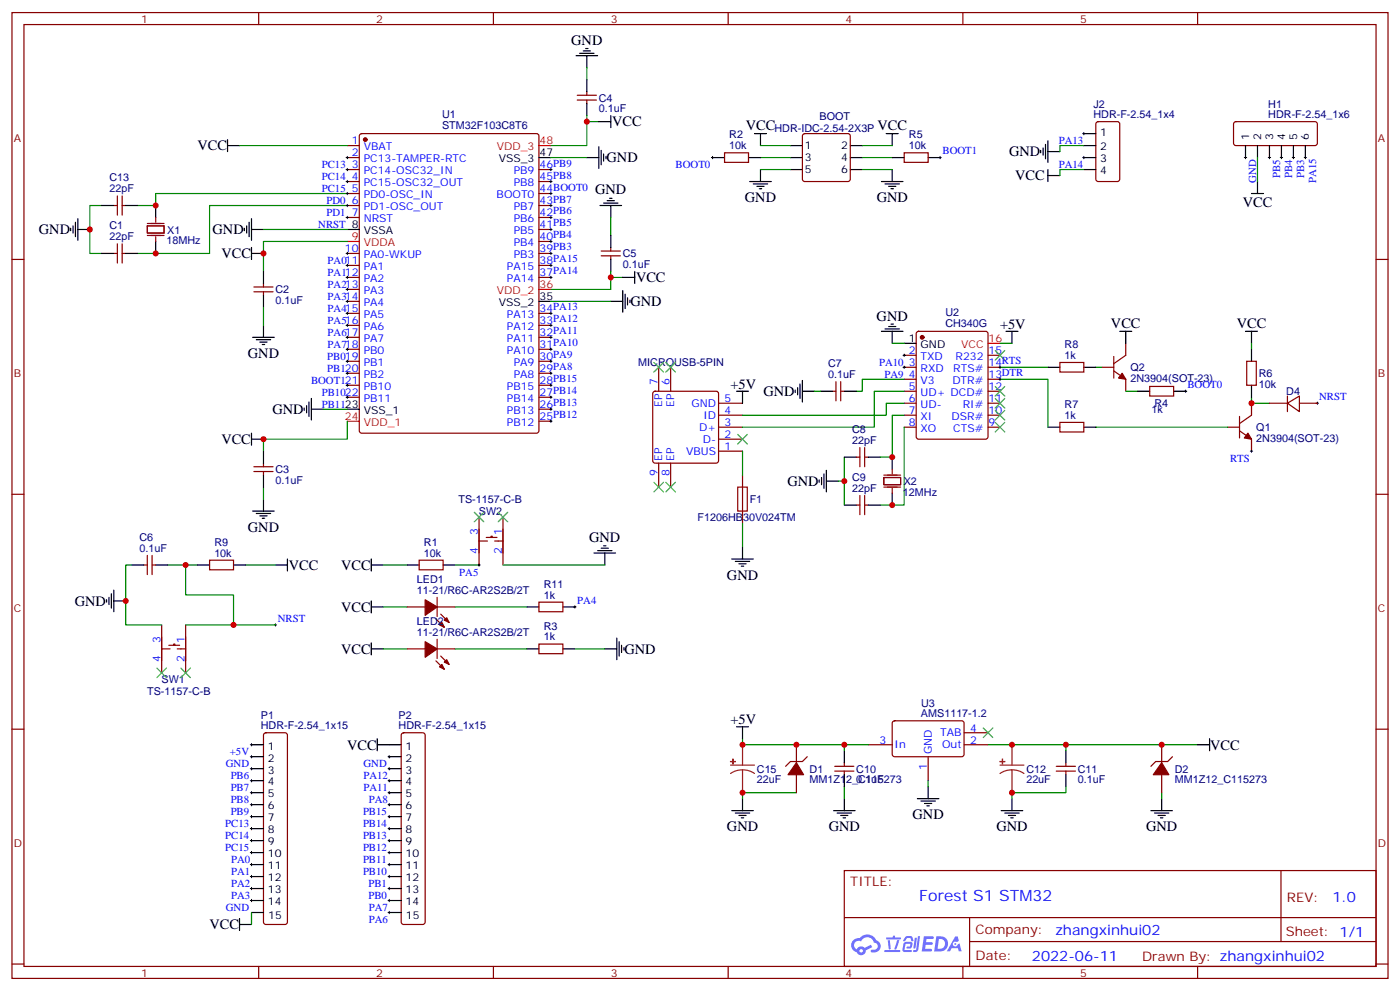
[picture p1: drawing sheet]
<svg xmlns="http://www.w3.org/2000/svg" width="412mm" height="292mm" viewBox="0 0 412 292" stroke-linecap="round" stroke-linejoin="round" font-family="sans-serif">
<g fill="none" stroke="#870000" stroke-width=".35">
<path d="M3.5 3.7h405.4v284.3h-405.4zM7.1 7.2h398.2v277.3h-398.2zM76.2 3.7v3.5M145.3 3.7v3.5M214.5 3.7v3.5M283.6 3.7v3.5M352.8 3.7v3.5M3.5 76.4h3.6M405.3 76.4h3.6M3.5 145.5h3.6M405.3 145.5h3.6M3.5 214.7h3.6"/>
<path d="M405.3 214.7h3.6M248.7 256.3h156.6v28.2h-156.6zM377.3 256.3v20.9M248.7 270.1h156.5M285.6 277.2h119.6M285.6 270.1v14.2M3.5 283.8h3.6M76.2 284.5v3.5M145.3 284.5v3.5M214.5 284.5v3.5M283.6 284.5v3.5M352.8 284.5v3.5"/>
<path d="M405.3 283.8h3.6"/>
</g>
<g fill="#5487ff">
<path d="M272.1 275.6h2.6l.3 .2-.1 .6h-2l-.1 1h1.6l.4 .4-.4 .3h-1.7l-.2 1.2 1.8 .1 .3 .3-.2 .4h-2.9z"/>
<path d="M281.4 275.7h.7l.4 1.3-.7 .3a.74 .74 0 0 0-1.1 .3 .74 .74 0 0 0 .5 1.1 .74 .74 0 0 0 .9-.7l.5-.3 .7 2.4h-.9l-.2-1h-1.9l-.5 1h-.9z"/>
<path d="M269.5 276.1h.6l-.4 2.9a.31 .31 0 0 1-.3 .3 .31 .31 0 0 1-.3-.3z"/>
<path d="M270.4 275.6h.6l-.5 4a.89 .89 0 0 1-.7 .7 .89 .89 0 0 1-.9-.3l1-.5z"/>
<path d="M266.8 275.8l.6-.2 1.2 .1 .5 1.3-.6 .1-.4-.9-1 .1a.95 .95 0 0 1-1 .8l-.1-.2z"/>
<path d="M266.4 277.5l1.8-.2a1.04 1.04 0 0 1 .6 1.1 1.04 1.04 0 0 1-.8 .9h-.7a.29 .29 0 0 1-.3-.4 .29 .29 0 0 1 .3-.2h.7l.2-.8h-1.4l-.4 1.7 1.9 .1a.29 .29 0 0 1 .3 .3 .29 .29 0 0 1-.3 .3h-2l-.4-.3 .2-2.1z"/>
<path d="M260.5 279.7h4.4a.3 .3 0 0 1 .3 .3 .3 .3 0 0 1-.3 .3h-4.3z"/>
<path d="M264.3 276.8h.6l-.5 1.6a1.02 1.02 0 0 1-.7 1.2l-.2-.3z"/>
<path d="M261.5 276.8h.6l.3 2.4-.3 .3-.3-.2z"/>
<path d="M261.1 276h1.9l.2-.5h.5l-.1 .5h1.5a.29 .29 0 0 1 .3 .3 .29 .29 0 0 1-.3 .3h-3.9z"/>
<path d="M275.8 275.6l-.6 4.5h1.4a2.27 2.27 0 0 0 2.7-2.3 2.27 2.27 0 0 0-2.7-2.2zM276.6 276.4a1.5 1.5 0 0 1 1.8 1.6 1.5 1.5 0 0 1-1.9 1.3h-.3z"/>
<path d="M251.4 276.8a2.09 2.09 0 0 0 1 3.5 1.37 1.37 0 0 0 1.5 .9 1.37 1.37 0 0 0 1.1-1.4l2-1-.5-.7-1.8 1a1.4 1.4 0 0 0-2.3 .4 1.32 1.32 0 0 1-.6-1.9 1.32 1.32 0 0 1 1.9-.4 2.02 2.02 0 0 1 2-1.3 2.02 2.02 0 0 1 1.8 1.6 1.09 1.09 0 0 1 1.1 1.4 1.09 1.09 0 0 1-1.6 .7 .41 .41 0 0 0-.5 .3 .41 .41 0 0 0 .4 .5 1.89 1.89 0 0 0 2.4-1.2 1.89 1.89 0 0 0-1.2-2.4 2.98 2.98 0 0 0-5-.6l-1 .1zM253.2 279.9a.52 .52 0 0 1 1 0 .52 .52 0 0 1-1 0z"/>
<circle cx="281.4" cy="277.9" r=".28"/>
</g>
<g fill="none" stroke="#870000" stroke-width=".35">
<path d="M106.1 39.5l.4-.2h51.5l.7 .5v87l-.4 .7h-51.8l-.6-.4-.1-87.1zM170 29.5h5.7M170 28h5.7M172.9 27v1M172.9 29.5v1M236.6 39.5l.5-.2h12.7l.5 .2 .2 .5v12.7l-.3 .5-.4 .2h-12.7l-.5-.2-.2-.5v-12.7zM323 36l.5-.2h5.6l.7 .4v16.5l-.4 .7h-5.9l-.7-.4v-16.5zM363.6 36l.5-.2 23.5 .1 .5 .6-.1 5.9-.7 .5-23.5-.1-.4-.6v-5.7zM34.6 57.7v5.6M36 57.7v5.6M102.3 42.9h3.5M102.3 46.4h3.5"/>
<path d="M102.3 49.9h3.5M102.3 53.4h3.5M102.3 57h3.5M158.7 49.9h3.6M158.7 53.4h3.6M158.7 57h3.6M213.4 45h7.1v2.8h-7.1zM266.3 45h7.1v2.8h-7.1zM33.5 60.5h1.1M33.5 74.6h1.1M34.6 71.8v5.6M36 60.5h1"/>
<path d="M36 74.6h1M36 71.8v5.6M102.3 60.5h3.5M102.3 64h3.5M102.3 74.6h3.5M102.3 78.1h3.5M158.7 60.5h3.6M158.7 64h3.6M158.7 74.6h3.6M158.7 78.1h3.6M158.7 71.1h3.6M158.7 67.6h3.6"/>
<path d="M177.1 75.3h5.6M177.1 73.9h5.6M179.9 72.8v1.1M179.9 75.3v1.1M74.8 85.9h5.6M74.8 84.5h5.6M77.6 83.4v1.1M77.6 85.9v1.1M102.3 81.7h3.5M102.3 85.2h3.5M102.3 88.7h3.5M102.3 92.3h3.5"/>
<path d="M102.3 95.8h3.5M102.3 99.3h3.5M158.7 81.7h3.6M158.7 92.3h3.6M158.7 95.8h3.6M158.7 99.3h3.6M270.1 97.7l.5-.2h19.7l.7 .5v30.6l-.4 .6-20 .1-.7-.5v-30.6zM102.3 102.8h3.5M102.3 106.4h3.5M102.3 109.9h3.5M102.3 113.4h3.5M102.3 116.9h3.5"/>
<path d="M158.7 102.8h3.6M158.7 106.4h3.6M158.7 109.9h3.6M158.7 113.4h3.6M158.7 116.9h3.6M192.5 115.4l.5-.2h18l.5 .2 .2 .5v19.7l-.3 .5-.4 .2h-18l-.5-.2-.2-.5v-19.7zM194 108.1v7.1M197.6 108.1v7.1M211.7 118.7h7M245.2 115.2h1M246.2 112.4v5.6M247.6 115.2h1.1"/>
<path d="M247.6 112.4v5.6M266.3 104.6h3.6M266.3 108.1h3.6M266.3 111.7h3.6M266.3 115.2h3.6M266.3 118.7h3.6M291 104.6h3.6M291 108.1h3.6M291 111.7h3.6M291 115.2h3.6M291 118.7h3.6M312.2 106.7h7.1v2.8h-7.1z"/>
<path d="M324.6 108.1h3.5M328.1 109.2l3.5 2.5v3.5M328.1 105v6.3M331.6 101.1v3.5l-3.5 2.5M338.7 113.8h7v2.8h-7zM367.2 106.4h2.9v7h-2.9zM368.7 118.7v3.5l-3.6 2.5M373.9 118.7h5.3M379.2 118.7l3.6-2.1v4.6zM379.2 116.6v4.6M382.8 118.7h5.3M74.8 138.8h5.6"/>
<path d="M74.8 137.4h5.6M77.6 136.3v1.1M77.6 138.8v1.1M158.7 124h3.6M158.7 120.5h3.6M194 136.3v7.1M197.6 136.3v7.1M211.7 122.2h7M211.7 125.8h7M211.7 129.3h7M211.7 132.8h7M218.7 139.9v14.1"/>
<path d="M252.2 134.6h1.1M253.3 131.8v5.6M254.7 134.6h1.1M254.7 131.8v5.6M266.3 122.2h3.6M266.3 125.8h3.6M291 122.2h3.6M291 125.8h3.6M312.2 124.4h7.1v2.8h-7.1zM361.6 125.8h3.5M365.1 126.8l3.6 2.5v3.5M365.1 122.6v6.3"/>
<path d="M141.1 152.2v14.1M141.1 159.3h2.5M143.2 158.2h3.2M144.6 158.2v-.3h.4v.3M145.7 159.3h2.5M148.2 152.2v14.1M252.2 148.7h1.1M253.3 145.9v5.6M254.7 145.9v5.6M254.7 148.7h1.1M42.3 166.3h1.1M43.4 163.5v5.7"/>
<path d="M44.8 166.3h1.1M44.8 163.5v5.7M61.7 164.9h7.1v2.8h-7.1zM119.9 178.7h5.3M123.5 164.9h7v2.8h-7zM128.8 178.7h5.3M128.8 175.9v5.6M158.7 177.3h7.1v2.8h-7.1zM47.6 184v14.1M47.6 191h2.5M49.7 190h3.2M51.2 190v-.4h.3v.4"/>
<path d="M52.2 191h2.5M54.7 184v14.1M119.9 191h5.3M128.4 182.2l2.5 2.5M128.4 194.6l2.5 2.4M128.8 191h5.3M128.8 188.2v5.7M129.8 180.8l2.5 2.5M129.8 193.1l2.5 2.5M158.7 189.6h7.1v2.8h-7.1zM77.8 215.9l.5-.2h5.7l.5 .2 .2 .5v55.1l-.3 .5-.4 .2h-5.7l-.5-.3-.2-.4v-55.1zM118.4 215.9l.5-.2h5.6l.5 .2 .2 .5v55.1l-.2 .5-.5 .2h-5.6l-.5-.3-.2-.4v-55.1z"/>
<path d="M234.6 219.3v5.2M255.8 219.3h7M263.1 212.4l.4-.2 20.1 .1 .4 .6-.1 9.4-.6 .5-20-.1-.5-.6v-9.2zM284 219.3h7M284 215.7h7M342.2 219.3v5.2M234.6 228.1v5.3M237.8 222.8l-1.4 1.4h-3.6l-1.4 1.4M245.9 227h5.6M245.9 225.6h5.6M248.7 224.5v1.1M248.7 227v1.1"/>
<path d="M273.4 222.8v7M311.1 227h5.7M311.1 225.6h5.7M314 224.5v1.1M314 227v1.1M342.2 228.1v5.3M345.4 222.8l-1.4 1.4h-3.6l-1.4 1.4"/>
</g>
<g fill="#870000" stroke="#870000" stroke-width=".35">
<path d="M367.6 127.5l1.1 1.8-2.2-.4z"/>
<path d="M330.6 109.9l1 1.8-2.1-.4z"/>
<path d="M130.9 182.6l.7-.7 .7 1.4z"/>
<path d="M129.5 184l.7-.7 .7 1.4z"/>
<path d="M125.2 176.6l3.6 2.1-3.6 2.5z"/>
<path d="M130.9 194.9l.7-.7 .7 1.4z"/>
<path d="M129.5 196.3l.7-.7 .7 1.4z"/>
<path d="M125.2 188.9l3.6 2.1-3.6 2.5z"/>
<path d="M234.6 224.5l2.1 3.6h-4.6z"/>
<path d="M342.2 224.5l2.1 3.6h-4.6z"/>
<circle cx="107.6" cy="41.1" r=".53"/>
<circle cx="271.6" cy="99.3" r=".53"/>
</g>
<g fill="none" stroke="#000" stroke-width=".35">
<path d="M169.7 16.4h6.3M170.7 15.7h4.3M171.8 15h2.1M172.5 14.3h.7M172.9 16.4v3.5M172.9 23.5v3.5M172.9 30.5v3.5M176.4 35.8h3.5M179.9 34v3.6M222.2 39.3h3.6M224 39.3v3.6M261.1 39.3h3.5"/>
<path d="M262.8 39.3v3.6M319.3 39.3h3.5M67 42.9h3.6M67 41.1v3.5M158.7 46.4h3.6M172.9 46.4h3.5M176.4 43.2v6.4M177.1 44.3v4.2M177.8 59.8h4.2M177.8 45.3v2.1M178.5 46v.7M178.9 59.1h2.1"/>
<path d="M179.6 58.4h.7M209.9 46.4h3.5M220.5 46.4h3.5M220.8 53.4h6.4M221.9 54.2h4.2M223 54.9h2.1M223.7 55.6h.7M224 49.9v3.5M232.8 46.4h3.6M232.8 42.9h3.6M232.8 49.9h3.6M250.5 46.4h3.5"/>
<path d="M250.5 42.9h3.5M250.5 49.9h3.5M259.6 53.4h6.4M260.7 54.2h4.2M261.8 54.9h2.1M262.5 55.6h.7M262.8 46.4h3.5M262.8 49.9v3.5M273.4 46.4h3.5M306.6 44.3v.7M307.3 43.6v2.1M308 42.5v4.2"/>
<path d="M308.7 44.6h3.5M308.7 41.5v6.3M308.7 49.9v3.5M308.7 51.7h3.5M319.3 46.4h3.5M319.3 42.9h3.5M319.3 49.9h3.5M366.9 42.9v3.5M368.7 57h3.5M370.4 42.9v3.5M370.4 53.4v3.6M373.9 42.9v3.5"/>
<path d="M377.5 42.9v3.5M381 42.9v3.5M384.5 42.9v3.5M20.8 67.2v.7M21.5 66.5v2.1M22.2 65.4v4.3M22.9 67.6h3.6M22.9 64.4v6.3M30 74.6h3.5M30 60.5h3.5M37 74.6h3.6M37 60.5h3.6"/>
<path d="M45.9 60.5v3.5M45.9 71.1v3.5M72 67.2v.7M72.7 66.5v2.1M73.4 65.4v4.3M74.1 67.6h3.5M74.1 64.4v6.3M74.1 72.8v3.6M74.1 74.6h3.5M77.6 79.9v3.5M102.3 67.6h3.5M176.7 60.5h6.4"/>
<path d="M179.9 60.5v3.5M179.9 69.3v3.5M179.9 76.4v3.5M187 79.9v3.5M74.4 99.3h6.4M77.6 87v3.5M77.6 95.8v3.5M158.7 88.7h3.6M179.9 88.7h3.5M183.4 85.5v6.4M183.4 81.7h3.6M184.1 86.6v4.2"/>
<path d="M184.9 87.7v2.1M185.6 88.4v.7M259.6 97.5h6.4M260.7 96.8h4.2M261.8 96.1h2.1M262.5 95.4h.7M262.8 97.5v3.6M296.3 97.5h3.6M298.1 97.5v3.6M329.8 97.5h3.6M331.6 97.5v3.6M366.9 97.5h3.5"/>
<path d="M368.7 97.5v3.6M75.5 100h4.2M76.6 100.7h2.1M77.3 101.4h.7M90.3 119.4v2.1M91 118.4v4.2M91.7 117.3v6.3M217 115.2h3.5M218.7 115.2v3.5M234.2 114.8v.7M234.9 114.1v2.1M235.7 113.1v4.2"/>
<path d="M236.4 115.2h3.5M236.4 112v6.4M241.7 115.2h3.5M248.7 115.2h3.5M266.3 101.1h3.6M308.7 108.1h3.5M319.3 108.1h3.5M335.1 115.2h3.6M345.7 115.2h3.5M368.7 102.8v3.6M368.7 113.4v3.5M74.1 127.5v3.6"/>
<path d="M74.1 129.3h3.5M77.6 132.8v3.5M77.6 139.9v3.5M89.6 120.1v.7M91.7 120.5h3.5M102.3 120.5h3.5M242.7 139.5v4.3M243.4 138.5v6.3M248.7 134.6h3.5M255.8 134.6h3.5M262.8 134.6v3.5M308.7 125.8h3.5"/>
<path d="M319.3 125.8h3.5M74.4 150.5h6.4M75.5 151.2h4.2M76.6 151.9h2.1M77.3 152.6h.7M77.6 146.9v3.6M241.3 141.3v.7M242 140.6v2.1M243.4 141.6h3.5M248.7 148.7h3.5M255.8 148.7h3.5M262.8 145.2v3.5"/>
<path d="M31.4 176.6v.7M32.1 175.9v2.1M32.8 174.8v4.2M33.5 176.9h3.5M33.5 173.7v6.4M38.8 166.3h3.5M45.9 166.3h3.5M58.2 166.3h3.5M68.8 166.3h3.5M81.1 166.3h3.6M84.7 164.6v3.5M109.4 166.3h3.5"/>
<path d="M109.4 164.6v3.5M109.4 176.9v3.5M109.4 178.7h3.5M119.9 166.3h3.6M130.5 166.3h3.6M155.2 178.7h3.5M165.8 178.7h3.5M175 162.8h6.3M176 162.1h4.3M177.1 161.4h2.1M177.8 160.7h.7M178.2 162.8v3.5"/>
<path d="M215.5 164.6h6.4M216.6 165.3h4.2M217.7 166h2.1M218.4 166.7h.7M218.7 161v3.6M109.4 189.3v3.5M109.4 191h3.5M155.2 191h3.5M165.8 191h3.5M178.2 191h3.5M181.7 187.9v6.3M182.4 188.9v4.2"/>
<path d="M183.1 190v2.1M183.8 190.7v.7M74.1 219.3h3.5M111.1 219.3h7.1M111.1 217.5v3.5M217 214h3.5M218.7 214v3.5M352.8 219.3h3.5M356.3 217.5v3.5M74.1 222.8h3.5M74.1 226.3h3.5M74.1 229.8h3.5"/>
<path d="M74.1 233.4h3.5M74.1 236.9h3.5M114.7 222.8h3.5M114.7 226.3h3.5M114.7 229.8h3.5M114.7 233.4h3.5M114.7 236.9h3.5M215.5 238.7h6.4M216.6 239.4h4.2M218.7 235.1v3.6M245.5 238.7h6.4M246.6 239.4h4.2"/>
<path d="M248.7 221v3.5M248.7 228.1v3.5M248.7 235.1v3.6M270.2 235.1h6.4M271.3 235.8h4.2M272.3 236.5h2.2M273 237.2h.8M273.4 231.6v3.5M294.9 238.7h6.4M296 239.4h4.2M298.1 235.1v3.6M314 221v3.5"/>
<path d="M314 228.1v3.5M339 238.7h6.4M340.1 239.4h4.2M342.2 235.1v3.6M74.1 240.4h3.5M74.1 243.9h3.5M74.1 247.5h3.5M74.1 251h3.5M74.1 254.5h3.5M74.1 258.1h3.5M114.7 240.4h3.5M114.7 243.9h3.5"/>
<path d="M114.7 247.5h3.5M114.7 251h3.5M114.7 254.5h3.5M114.7 258.1h3.5M217.7 240.1h2.1M218.4 240.8h.7M247.6 240.1h2.2M248.4 240.8h.7M297 240.1h2.2M297.7 240.8h.7M341.1 240.1h2.2M341.8 240.8h.7"/>
<path d="M70.6 272.2h3.5M70.6 270.4v3.5M74.1 261.6h3.5M74.1 265.1h3.5M74.1 268.6h3.5M114.7 261.6h3.5M114.7 265.1h3.5M114.7 268.6h3.5"/>
</g>
<path d="M158.7 42.9h3.6M102.3 71.1h3.5M158.7 85.2h3.6M291 101.1h3.6M102.3 124h3.5" fill="none" stroke="#f00" stroke-width=".35"/>
<g fill="none" stroke="#008700" stroke-width=".35">
<path d="M172.9 19.9v3.6M172.9 34v1.8M176.4 35.8h-3.5v7.1h-10.6M70.6 42.9h31.7M102.3 57h-56.4v3.5h-5.3M162.3 46.4h10.6M224 42.9h8.8M224 46.4h8.8M224 49.9h8.8M254 42.9h8.8M254 46.4h8.8M254 49.9h8.8"/>
<path d="M319.3 42.9h-7.1v1.7M319.3 49.9h-7.1v1.8M370.4 46.4v7M30 60.5h-3.5v14.1h3.5M77.6 67.6h24.7M102.3 60.5h-40.6v14.1h-21.1M102.3 71.1h-24.7v8.8M179.9 64v5.3M179.9 79.9v1.8M77.6 90.5v5.3M162.3 88.7h17.6M183.4 81.7h-3.5v3.5h-17.6"/>
<path d="M239.9 115.2h1.8M262.8 101.1h3.5M266.3 111.7h-12.3v3.5h-1.8M266.3 115.2h-8.8v10.6h-38.8M266.3 118.7h-5.2v3.5h-42.4M294.6 111.7h14.1v14.1M294.6 101.1h3.5M294.6 108.1h14.1M322.8 108.1h1.8M331.6 115.2h3.5M368.7 116.9v1.8h5.2M368.7 101.1v1.7"/>
<path d="M95.2 120.5h7.1M102.3 124v5.3h-24.7v3.5M218.7 132.8v7.1M248.7 134.6v14.1M266.3 125.8v22.9h-7M266.3 122.2h-3.5v12.4h-3.5M322.8 125.8h38.8M77.6 143.4v3.5M218.7 154v7M246.9 141.6h1.8M38.8 166.3h-1.8v17.7h10.6M49.4 166.3h8.8"/>
<path d="M54.7 166.3v8.9h14.1v8.8h-14.1M72.3 166.3h8.8M112.9 166.3h7M112.9 178.7h7M134.1 166.3h7M134.1 178.7h21.1M148.2 166.3h30M68.8 184h12.3M112.9 191h7M134.1 191h21.1M169.3 191h8.9M218.7 217.5v1.8h37.1"/>
<path d="M248.7 219.3v1.7M291 219.3h61.8M314 219.3v1.7M234.6 233.4h-15.9v1.7M248.7 231.6v3.5M273.4 229.8v1.8M314 231.6v1.8h-15.9v1.7M342.2 233.4v1.7M74.1 268.6v3.6"/>
</g>
<g fill="none" stroke="#000" stroke-width=".29">
<path d="M318.9 39.3h.7M319.3 39v.7M102 46.4h.7M102 49.9h.7M102 53.4h.7M102 57h.7M102.3 46v.7M102.3 49.6v.7M102.3 53.1v.7M102.3 56.6v.7M161.9 49.9h.7M161.9 53.4h.7"/>
<path d="M161.9 57h.7M162.3 49.6v.7M162.3 53.1v.7M162.3 56.6v.7M209.5 46.4h.8M209.9 46v.7M276.6 46.4h.7M276.9 46v.7M318.9 46.4h.7M319.3 46v.7M366.5 46.4h.7M366.9 46v.7"/>
<path d="M373.6 46.4h.7M373.9 46v.7M377.1 46.4h.7M377.5 46v.7M380.6 46.4h.8M381 46v.7M384.2 46.4h.7M384.5 46v.7M102 60.5h.7M102 64h.7M102 74.6h.7M102 78.1h.7"/>
<path d="M102.3 60.1v.8M102.3 63.7v.7M102.3 74.3v.7M102.3 77.8v.7M161.9 60.5h.7M161.9 64h.7M161.9 74.6h.7M161.9 78.1h.7M161.9 71.1h.7M161.9 67.6h.7M162.3 60.1v.8M162.3 63.7v.7"/>
<path d="M162.3 67.2v.7M162.3 70.7v.7M162.3 74.3v.7M162.3 77.8v.7M102 81.7h.7M102 85.2h.7M102 88.7h.7M102 92.3h.7M102 95.8h.7M102 99.3h.7M102.3 81.3v.7M102.3 84.8v.7"/>
<path d="M102.3 88.4v.7M102.3 91.9v.7M102.3 95.4v.7M102.3 99v.7M161.9 81.7h.7M161.9 92.3h.7M161.9 95.8h.7M161.9 99.3h.7M162.3 81.3v.7M162.3 91.9v.7M162.3 95.4v.7M162.3 99v.7"/>
<path d="M102 102.8h.7M102 106.4h.7M102 109.9h.7M102 113.4h.7M102 116.9h.7M102.3 102.5v.7M102.3 106v.7M102.3 109.5v.7M102.3 113.1v.7M102.3 116.6v.7M161.9 102.8h.7M161.9 106.4h.7"/>
<path d="M161.9 109.9h.7M161.9 113.4h.7M161.9 116.9h.7M162.3 102.5v.7M162.3 106v.7M162.3 109.5v.7M162.3 113.1v.7M162.3 116.6v.7M266 104.6h.7M266 108.1h.7M266.3 104.2v.8M266.3 107.8v.7"/>
<path d="M294.2 108.1h.7M294.2 111.7h.7M294.6 107.8v.7M294.6 111.3v.7M348.9 115.2h.7M349.2 114.8v.7M387.7 118.7h.7M388.1 118.4v.7M161.9 124h.7M161.9 120.5h.7M162.3 120.1v.7M162.3 123.6v.8"/>
<path d="M368.3 132.8h.7M368.7 132.5v.7M140.8 166.3h.7M141.1 166v.7M169 178.7h.7M169.3 178.3v.7M80.8 184h.7M81.1 183.6v.7M73.7 219.3h.7M74.1 218.9v.7M73.7 222.8h.7M73.7 226.3h.7"/>
<path d="M73.7 229.8h.7M73.7 233.4h.7M73.7 236.9h.7M74.1 222.4v.7M74.1 226v.7M74.1 229.5v.7M74.1 233v.7M74.1 236.5v.7M114.3 222.8h.7M114.3 226.3h.7M114.3 229.8h.7M114.3 233.4h.7"/>
<path d="M114.3 236.9h.7M114.7 222.4v.7M114.7 226v.7M114.7 229.5v.7M114.7 233v.7M114.7 236.5v.7M73.7 240.4h.7M73.7 243.9h.7M73.7 247.5h.7M73.7 251h.7M73.7 254.5h.7M73.7 258.1h.7"/>
<path d="M74.1 240.1v.7M74.1 243.6v.7M74.1 247.1v.7M74.1 250.6v.8M74.1 254.2v.7M74.1 257.7v.7M114.3 240.4h.7M114.3 243.9h.7M114.3 247.5h.7M114.3 251h.7M114.3 254.5h.7M114.3 258.1h.7"/>
<path d="M114.7 240.1v.7M114.7 243.6v.7M114.7 247.1v.7M114.7 250.6v.8M114.7 254.2v.7M114.7 257.7v.7M73.7 261.6h.7M73.7 265.1h.7M74.1 261.2v.7M74.1 264.8v.7M114.3 261.6h.7M114.3 265.1h.7"/>
<path d="M114.3 268.6h.7M114.7 261.2v.7M114.7 264.8v.7M114.7 268.3v.7"/>
</g>
<path d="M43.4 66.5h4.9v2.1h-4.9zM43.4 69.3h4.9M43.4 65.8h4.9M45.9 64v1.4M45.9 69.7v1.4M260.3 139.9h5M262.8 138.1v1.4M260.3 140.6h5v2.1h-5zM260.3 143.4h5M262.8 143.8v1.4" fill="none" stroke="#870012" stroke-width=".35"/>
<g fill="none" stroke="#3c3" stroke-width=".35">
<path d="M192.6 106.7l2.8 2.8M195.4 106.7l-2.8 2.8M196.1 106.7l2.9 2.8M199 106.7l-2.9 2.8M293.2 103.2l2.8 2.8M293.2 113.8l2.8 2.8M293.2 117.3l2.8 2.8M296 103.2l-2.8 2.8M296 113.8l-2.8 2.8M296 117.3l-2.8 2.8M217.3 127.9l2.8 2.8M220.1 127.9l-2.8 2.8"/>
<path d="M293.2 120.8l2.8 2.8M293.2 124.4l2.8 2.8M296 120.8l-2.8 2.8M296 124.4l-2.8 2.8M139.7 150.8l2.8 2.8M142.5 150.8l-2.8 2.8M146.8 150.8l2.8 2.8M149.6 150.8l-2.8 2.8M192.6 142l2.8 2.8M195.4 142l-2.8 2.8M196.1 142l2.9 2.8M199 142l-2.9 2.8"/>
<path d="M46.2 196.7l2.8 2.8M49 196.7l-2.8 2.8M53.3 196.7l2.8 2.8M56.1 196.7l-2.8 2.8M289.6 214.3l2.9 2.8M292.5 214.3l-2.9 2.8"/>
</g>
<g fill="#8c2424" stroke="#8c2424" stroke-width=".35">
<path d="M215.9 223.5v1.4z"/>
<path d="M215.2 224.2h1.4z"/>
<path d="M295.3 223.5v1.4z"/>
<path d="M294.6 224.2h1.4z"/>
</g>
<path d="M218.7 219.3v5.9M298.1 219.3v5.9M215.2 225.2h7M218.7 226.7l-1.8 .2-1.7 .8M218.7 226.7l1.9 .2 1.6 .8M218.7 226.7v6.7M294.6 225.2h7M298.1 226.7l-1.9 .2-1.6 .8M298.1 226.7l1.8 .2 1.7 .8M298.1 226.7v6.7" fill="none" stroke="#8c2424" stroke-width=".35"/>
<path d="M217.3 143.4h2.8v7.1h-2.8z" fill="none" stroke="#a10000" stroke-width=".35"/>
<g fill="#c00">
<circle cx="26.5" cy="67.6" r=".88"/>
<circle cx="45.9" cy="74.6" r=".88"/>
<circle cx="45.9" cy="60.5" r=".88"/>
<circle cx="77.6" cy="74.6" r=".88"/>
<circle cx="77.6" cy="129.3" r=".88"/>
<circle cx="37" cy="176.9" r=".88"/>
<circle cx="54.7" cy="166.3" r=".88"/>
<circle cx="68.8" cy="184" r=".88"/>
<circle cx="248.7" cy="141.6" r=".88"/>
<circle cx="368.7" cy="118.7" r=".88"/>
<circle cx="172.9" cy="35.8" r=".88"/>
<circle cx="179.9" cy="81.7" r=".88"/>
<circle cx="248.7" cy="219.3" r=".88"/>
<circle cx="314" cy="219.3" r=".88"/>
<circle cx="218.7" cy="233.4" r=".88"/>
<circle cx="218.7" cy="219.3" r=".88"/>
<circle cx="298.1" cy="233.4" r=".88"/>
<circle cx="298.1" cy="219.3" r=".88"/>
<circle cx="262.8" cy="148.7" r=".88"/>
<circle cx="262.8" cy="134.6" r=".88"/>
<circle cx="234.6" cy="219.3" r=".88"/>
<circle cx="342.2" cy="219.3" r=".88"/>
</g>
<text font-size="4.6" fill="#00f" x="270.8" y="265.3">Forest S1 STM32</text>
<g font-size="4.2">
<text x="168.3" y="13.3">GND</text>
<text x="180.3" y="37.2">VCC</text>
<text x="219.7" y="38.2">VCC</text>
<text x="258.5" y="38.2">VCC</text>
<text x="58.2" y="44.3">VCC</text>
<text x="178.7" y="47.8">GND</text>
<text x="297.2" y="46">GND</text>
<text x="299" y="53.1">VCC</text>
<text x="175.3" y="57.2">GND</text>
<text x="219.4" y="59.5">GND</text>
<text x="258.2" y="59.5">GND</text>
<text x="366.1" y="60.9">VCC</text>
<text x="11.5" y="69">GND</text>
<text x="62.6" y="69">GND</text>
<text x="65.2" y="76">VCC</text>
<text x="187.4" y="83.1">VCC</text>
<text x="185.7" y="90.1">GND</text>
<text x="258.2" y="94.4">GND</text>
<text x="294.6" y="96.8">+5V</text>
<text x="327.3" y="96.4">VCC</text>
<text x="364.3" y="96.4">VCC</text>
<text x="73" y="105.4">GND</text>
<text x="215.2" y="114.5">+5V</text>
<text x="224.9" y="116.6">GND</text>
<text x="80.3" y="122">GND</text>
<text x="65.2" y="130.8">VCC</text>
<text x="232" y="143.1">GND</text>
<text x="73" y="156.6">GND</text>
<text x="173.6" y="159.5">GND</text>
<text x="85" y="167.8">VCC</text>
<text x="100.5" y="167.7">VCC</text>
<text x="214.1" y="170.7">GND</text>
<text x="22.1" y="178.3">GND</text>
<text x="100.5" y="180.1">VCC</text>
<text x="100.5" y="192.4">VCC</text>
<text x="184" y="192.4">GND</text>
<text x="215.2" y="213.3">+5V</text>
<text x="102.2" y="220.7">VCC</text>
<text x="356.5" y="220.7">VCC</text>
<text x="214.1" y="244.7">GND</text>
<text x="244.1" y="244.7">GND</text>
<text x="268.8" y="241.2">GND</text>
<text x="293.5" y="244.7">GND</text>
<text x="337.6" y="244.7">GND</text>
<text x="61.7" y="273.6">VCC</text>
</g>
<g font-size="4.2" fill="#00f">
<text x="392.5" y="265.6">1.0</text>
<text x="310.9" y="275.1">zhangxinhui02</text>
<text x="304" y="282.9">2022-06-11</text>
</g>
<g font-size="3.9" fill="#800">
<text x="250.5" y="260.9">TITLE:</text>
<text x="379.1" y="265.6">REV:</text>
<text x="287.4" y="275.1">Company:</text>
<text x="378.7" y="275.7">Sheet: 1/1</text>
<text x="287.4" y="282.8">Date:</text>
<text x="336.4" y="282.8">Drawn By: zhangxinhui02</text>
</g>
<g font-size="3.2" fill="#800">
<text x="41.6" y="6.7">1</text>
<text x="110.8" y="6.7">2</text>
<text x="179.9" y="6.7">3</text>
<text x="249.1" y="6.7">4</text>
<text x="318.2" y="6.7">5</text>
<text x="4.1" y="41.8">A</text>
<text x="405.9" y="41.8">A</text>
<text x="4.1" y="110.9">B</text>
<text x="405.9" y="110.9">B</text>
<text x="4.1" y="180.1">C</text>
<text x="405.9" y="180.1">C</text>
<text x="4.1" y="249.2">D</text>
<text x="405.9" y="249.2">D</text>
<text x="41.6" y="287.5">1</text>
<text x="110.8" y="287.5">2</text>
<text x="179.9" y="287.5">3</text>
<text x="249.1" y="287.5">4</text>
<text x="318.2" y="287.5">5</text>
</g>
<g font-size="3.2" fill="#000080">
<text x="176.4" y="29.9">C4</text>
<text x="130.2" y="34.8">U1</text>
<text x="176.4" y="33">0.1uF</text>
<text x="241.4" y="35.2">BOOT</text>
<text x="322.1" y="34.7">HDR-F-2.54_1x4</text>
<text x="322.1" y="31.7">J2</text>
<text x="373.6" y="34.7">HDR-F-2.54_1x6</text>
<text x="373.6" y="31.7">H1</text>
<text x="130.2" y="38.1">STM32F103C8T6</text>
<text x="214.8" y="40.7">R2</text>
<text x="228.1" y="38.7">HDR-IDC-2.54-2X3P</text>
<text x="267.7" y="40.7">R5</text>
<text x="214.8" y="43.9">10k</text>
<text x="267.7" y="43.9">10k</text>
<text x="32.3" y="53.4">C13</text>
<text x="32.3" y="56.6">22pF</text>
<text x="32.3" y="70.7">22pF</text>
<text x="32.3" y="67.5">C1</text>
<text x="49" y="71.8">18MHz</text>
<text x="49.2" y="68.8">X1</text>
<text x="183.4" y="75.7">C5</text>
<text x="183.4" y="78.9">0.1uF</text>
<text x="81.1" y="89.5">0.1uF</text>
<text x="81.1" y="86.3">C2</text>
<text x="278.5" y="93.1">U2</text>
<text x="278.5" y="96.3">CH340G</text>
<text x="188" y="107.6">MICROUSB-5PIN</text>
<text x="313.6" y="105.7">1k</text>
<text x="313.6" y="102.4">R8</text>
<text x="243.9" y="111.3">0.1uF</text>
<text x="243.9" y="108.1">C7</text>
<text x="333" y="112.5">2N3904(SOT-23)</text>
<text x="333" y="109.3">Q2</text>
<text x="370.8" y="111">R6</text>
<text x="340.1" y="119.9">R4</text>
<text x="370.8" y="114.2">10k</text>
<text x="378.9" y="116.3">D4</text>
<text x="313.6" y="123.3">1k</text>
<text x="313.6" y="120.1">R7</text>
<text x="339.2" y="121.6">1k</text>
<text x="251" y="130.7">22pF</text>
<text x="251" y="127.5">C8</text>
<text x="370.1" y="130.1">2N3904(SOT-23)</text>
<text x="370.1" y="126.9">Q1</text>
<text x="81.1" y="142.4">0.1uF</text>
<text x="81.1" y="139.3">C3</text>
<text x="251" y="141.6">C9</text>
<text x="266.2" y="142.8">X2</text>
<text x="135.1" y="148.1">TS-1157-C-B</text>
<text x="220.8" y="148.1">F1</text>
<text x="251" y="144.8">22pF</text>
<text x="266" y="145.9">12MHz</text>
<text x="141.1" y="151.7">SW2</text>
<text x="205.5" y="153.4">F1206HB30V024TM</text>
<text x="41.1" y="159.3">C6</text>
<text x="63.1" y="160.6">R9</text>
<text x="124.9" y="160.6">R1</text>
<text x="41.1" y="162.5">0.1uF</text>
<text x="63.1" y="163.9">10k</text>
<text x="124.9" y="163.9">10k</text>
<text x="122.8" y="171.8">LED1</text>
<text x="160.2" y="173">R11</text>
<text x="122.8" y="174.8">11-21/R6C-AR2S2B/2T</text>
<text x="160.2" y="176.2">1k</text>
<text x="122.8" y="184.1">LED2</text>
<text x="160.2" y="185.3">R3</text>
<text x="122.8" y="187.1">11-21/R6C-AR2S2B/2T</text>
<text x="160.2" y="188.6">1k</text>
<text x="47.6" y="201">SW1</text>
<text x="43.3" y="204.5">TS-1157-C-B</text>
<text x="271.3" y="208">U3</text>
<text x="76.8" y="214.7">HDR-F-2.54_1x15</text>
<text x="76.8" y="211.6">P1</text>
<text x="117.4" y="214.7">HDR-F-2.54_1x15</text>
<text x="117.4" y="211.6">P2</text>
<text x="271.3" y="211.1">AMS1117-1.2</text>
<text x="223" y="227.4">C15</text>
<text x="238.5" y="227.4">D1</text>
<text x="252.2" y="227.5">C10</text>
<text x="302.3" y="227.4">C12</text>
<text x="317.5" y="227.4">C11</text>
<text x="346.1" y="227.4">D2</text>
<text x="223" y="230.7">22uF</text>
<text x="238.5" y="230.6">MM1Z12_C115273</text>
<text x="252.2" y="230.6">0.1uF</text>
<text x="302.3" y="230.7">22uF</text>
<text x="317.5" y="230.6">0.1uF</text>
<text x="346.1" y="230.6">MM1Z12_C115273</text>
</g>
<g font-size="3.2">
<text x="324.1" y="40">1</text>
<text x="367.9" y="41.1" transform="rotate(-90 367.9 41.1)">1</text>
<text x="371.5" y="41.1" transform="rotate(-90 371.5 41.1)">2</text>
<text x="375" y="41.1" transform="rotate(-90 375 41.1)">3</text>
<text x="378.5" y="41.1" transform="rotate(-90 378.5 41.1)">4</text>
<text x="382.1" y="41.1" transform="rotate(-90 382.1 41.1)">5</text>
<text x="385.6" y="41.1" transform="rotate(-90 385.6 41.1)">6</text>
<text x="146.9" y="47.8">VSS_3</text>
<text x="158.9" y="46">47</text>
<text x="237.1" y="43.9">1</text>
<text x="237.1" y="47.4">3</text>
<text x="247.7" y="43.9">2</text>
<text x="247.7" y="47.4">4</text>
<text x="324.1" y="44.3">2</text>
<text x="324.1" y="47.8">3</text>
<text x="237.1" y="51">5</text>
<text x="247.7" y="51">6</text>
<text x="324.1" y="51.3">4</text>
<text x="107.1" y="69">VSSA</text>
<text x="158.9" y="88.4">35</text>
<text x="146.9" y="90.1">VSS_2</text>
<text x="267.7" y="100.7">1</text>
<text x="271.2" y="102.5">GND</text>
<text x="107.1" y="121.9">VSS_1</text>
<text x="78.9" y="220.7">1</text>
<text x="119.5" y="220.7">1</text>
<text x="78.9" y="224.2">2</text>
<text x="78.9" y="227.7">3</text>
<text x="119.5" y="224.2">2</text>
<text x="119.5" y="227.7">3</text>
<text x="78.9" y="231.2">4</text>
<text x="119.5" y="231.2">4</text>
<text x="78.9" y="234.8">5</text>
<text x="78.9" y="238.3">6</text>
<text x="119.5" y="234.8">5</text>
<text x="119.5" y="238.3">6</text>
<text x="78.9" y="241.8">7</text>
<text x="78.9" y="245.4">8</text>
<text x="119.5" y="241.8">7</text>
<text x="119.5" y="245.4">8</text>
<text x="78.9" y="248.9">9</text>
<text x="119.5" y="248.9">9</text>
<text x="78.9" y="252.4">10</text>
<text x="78.9" y="255.9">11</text>
<text x="119.5" y="252.4">10</text>
<text x="119.5" y="255.9">11</text>
<text x="78.9" y="259.5">12</text>
<text x="78.9" y="263">13</text>
<text x="119.5" y="259.5">12</text>
<text x="119.5" y="263">13</text>
<text x="78.9" y="266.5">14</text>
<text x="119.5" y="266.5">14</text>
<text x="79" y="270.4">15</text>
<text x="119.6" y="270.4">15</text>
</g>
<g font-size="3.2" fill="#00f">
<text x="103.6" y="42.5">1</text>
<text x="103.6" y="46">2</text>
<text x="107.1" y="44.3">VBAT</text>
<text x="107.1" y="47.8">PC13-TAMPER-RTC</text>
<text x="277.6" y="45.4">BOOT1</text>
<text x="311.9" y="42.5">PA13</text>
<text x="94.8" y="49.5">PC13</text>
<text x="94.8" y="53">PC14</text>
<text x="103.6" y="49.6">3</text>
<text x="103.6" y="53.1">4</text>
<text x="107.1" y="51.3">PC14-OSC32_IN</text>
<text x="151.3" y="51.3">PB9</text>
<text x="158.9" y="53.1">45PB8</text>
<text x="158.9" y="49.6">46PB9</text>
<text x="199" y="49.5">BOOT0</text>
<text x="311.9" y="49.5">PA14</text>
<text x="370" y="53.8" transform="rotate(-90 370 53.8)">GND</text>
<text x="377.1" y="52.3" transform="rotate(-90 377.1 52.3)">PB5</text>
<text x="380.6" y="52.3" transform="rotate(-90 380.6 52.3)">PB4</text>
<text x="384.2" y="52.3" transform="rotate(-90 384.2 52.3)">PB3</text>
<text x="387.7" y="53.8" transform="rotate(-90 387.7 53.8)">PA15</text>
<text x="94.8" y="56.5">PC15</text>
<text x="103.6" y="56.6">5</text>
<text x="107.1" y="54.9">PC15-OSC32_OUT</text>
<text x="107.1" y="58.4">PD0-OSC_IN</text>
<text x="146.3" y="58.4">BOOT0</text>
<text x="151.3" y="54.9">PB8</text>
<text x="158.9" y="56.6">44BOOT0</text>
<text x="96.2" y="60.1">PD0</text>
<text x="96.2" y="63.6">PD1</text>
<text x="103.6" y="60.1">6</text>
<text x="103.6" y="63.7">7</text>
<text x="107.1" y="61.9">PD1-OSC_OUT</text>
<text x="107.1" y="65.4">NRST</text>
<text x="151.3" y="65.4">PB6</text>
<text x="151.3" y="61.9">PB7</text>
<text x="158.9" y="63.7">42PB6</text>
<text x="158.9" y="60.1">43PB7</text>
<text x="93.7" y="67.1">NRST 8</text>
<text x="151.3" y="69">PB5</text>
<text x="158.9" y="70.7">40PB4</text>
<text x="158.9" y="67.2">41PB5</text>
<text x="96.5" y="77.7">PA011</text>
<text x="101.6" y="74.3">10</text>
<text x="107.1" y="76">PA0-WKUP</text>
<text x="151.3" y="76">PB3</text>
<text x="151.3" y="72.5">PB4</text>
<text x="158.9" y="77.8">38PA15</text>
<text x="158.9" y="74.3">39PB3</text>
<text x="96.5" y="81.2">PA112</text>
<text x="107.1" y="79.6">PA1</text>
<text x="107.1" y="83.1">PA2</text>
<text x="149.3" y="83.1">PA14</text>
<text x="149.3" y="79.6">PA15</text>
<text x="158.9" y="81.3">37PA14</text>
<text x="96.5" y="84.8">PA213</text>
<text x="96.5" y="88.3">PA314</text>
<text x="107.1" y="86.6">PA3</text>
<text x="96.5" y="91.8">PA415</text>
<text x="96.5" y="95.4">PA516</text>
<text x="107.1" y="90.1">PA4</text>
<text x="107.1" y="93.7">PA5</text>
<text x="149.3" y="93.7">PA13</text>
<text x="158.9" y="95.4">33PA12</text>
<text x="158.9" y="91.9">34PA13</text>
<text x="96.5" y="98.9">PA617</text>
<text x="107.1" y="97.2">PA6</text>
<text x="107.1" y="100.7">PA7</text>
<text x="149.3" y="100.7">PA11</text>
<text x="149.3" y="97.2">PA12</text>
<text x="158.9" y="99">32PA11</text>
<text x="96.4" y="105.9">PB019</text>
<text x="96.5" y="102.4">PA718</text>
<text x="107.1" y="104.2">PB0</text>
<text x="107.1" y="107.8">PB1</text>
<text x="149.3" y="104.2">PA10</text>
<text x="151.3" y="107.8">PA9</text>
<text x="158.9" y="106">30PA9</text>
<text x="158.9" y="102.5">31PA10</text>
<text x="259" y="107.8">PA10</text>
<text x="267.7" y="104.2">2</text>
<text x="267.7" y="107.8">3</text>
<text x="271.2" y="106">TXD</text>
<text x="281.5" y="106">R232</text>
<text x="291.2" y="107.8">14RTS</text>
<text x="291.2" y="104.2">15</text>
<text x="91.6" y="113">BOOT121</text>
<text x="96.4" y="109.5">PB120</text>
<text x="107.1" y="111.3">PB2</text>
<text x="151.3" y="111.3">PA8</text>
<text x="158.9" y="113.1">28PB15</text>
<text x="158.9" y="109.5">29PA8</text>
<text x="193.7" y="113.4" transform="rotate(-90 193.7 113.4)">7</text>
<text x="197.2" y="113.4" transform="rotate(-90 197.2 113.4)">6</text>
<text x="260.5" y="111.3">PA9</text>
<text x="267.7" y="111.3">4</text>
<text x="271.2" y="109.5">RXD</text>
<text x="271.2" y="113.1">V3</text>
<text x="280.5" y="113.1">DTR#</text>
<text x="280.8" y="109.5">RTS#</text>
<text x="291.2" y="111.3">13DTR</text>
<text x="94.8" y="116.5">PB1022</text>
<text x="107.1" y="114.8">PB10</text>
<text x="107.1" y="118.4">PB11</text>
<text x="149.3" y="118.4">PB14</text>
<text x="149.3" y="114.8">PB15</text>
<text x="158.9" y="116.6">27PB14</text>
<text x="195.1" y="119.8" transform="rotate(-90 195.1 119.8)">EP</text>
<text x="198.6" y="119.8" transform="rotate(-90 198.6 119.8)">EP</text>
<text x="203.7" y="119.8">GND</text>
<text x="213.4" y="118.4">5</text>
<text x="267.7" y="114.8">5</text>
<text x="267.7" y="118.4">6</text>
<text x="271.2" y="116.6">UD+ DCD#</text>
<text x="291.2" y="118.4">11</text>
<text x="291.2" y="114.8">12</text>
<text x="349.8" y="114.3">BOOT0</text>
<text x="388.6" y="117.8">NRST</text>
<text x="94.8" y="120">PB1123</text>
<text x="149.3" y="125.4">PB12</text>
<text x="149.3" y="121.9">PB13</text>
<text x="158.9" y="123.6">25PB12</text>
<text x="158.9" y="120.1">26PB13</text>
<text x="207.2" y="123.3">ID</text>
<text x="213.4" y="121.9">4</text>
<text x="213.4" y="125.4">3</text>
<text x="267.7" y="121.9">7</text>
<text x="267.7" y="125.4">8</text>
<text x="271.2" y="120.1">UD-</text>
<text x="271.2" y="123.6">XI</text>
<text x="280.3" y="123.6">DSR#</text>
<text x="283.6" y="120.1">RI#</text>
<text x="291.2" y="125.4">9</text>
<text x="291.2" y="121.9">10</text>
<text x="205.9" y="126.8">D+</text>
<text x="207.1" y="130.4">D-</text>
<text x="213.4" y="128.9">2</text>
<text x="271.2" y="127.2">XO</text>
<text x="280.8" y="127.2">CTS#</text>
<text x="195.1" y="135.6" transform="rotate(-90 195.1 135.6)">EP</text>
<text x="198.6" y="135.6" transform="rotate(-90 198.6 135.6)">EP</text>
<text x="202.1" y="133.9">VBUS</text>
<text x="213.4" y="132.5">1</text>
<text x="362.4" y="136">RTS</text>
<text x="193.7" y="140.1" transform="rotate(-90 193.7 140.1)">9</text>
<text x="197.2" y="140.1" transform="rotate(-90 197.2 140.1)">8</text>
<text x="140.8" y="157.5" transform="rotate(-90 140.8 157.5)">3</text>
<text x="147.8" y="157.5" transform="rotate(-90 147.8 157.5)">1</text>
<text x="140.8" y="163.1" transform="rotate(-90 140.8 163.1)">4</text>
<text x="147.8" y="163.1" transform="rotate(-90 147.8 163.1)">2</text>
<text x="135.3" y="169.4">PA5</text>
<text x="170.1" y="177.8">PA4</text>
<text x="81.9" y="183.1">NRST</text>
<text x="47.3" y="189.3" transform="rotate(-90 47.3 189.3)">3</text>
<text x="54.3" y="189.3" transform="rotate(-90 54.3 189.3)">1</text>
<text x="47.3" y="194.8" transform="rotate(-90 47.3 194.8)">4</text>
<text x="54.3" y="194.8" transform="rotate(-90 54.3 194.8)">2</text>
<text x="285.8" y="215.4">4</text>
<text x="259" y="218.9">3</text>
<text x="263.5" y="220.3">In</text>
<text x="277" y="216.8">TAB</text>
<text x="277.5" y="220.3">Out</text>
<text x="285.8" y="218.9">2</text>
<text x="66.5" y="225.9">GND</text>
<text x="67.7" y="222.4">+5V</text>
<text x="107.1" y="225.9">GND</text>
<text x="273" y="226.6" transform="rotate(-90 273 226.6)">1</text>
<text x="274.5" y="222.1" transform="rotate(-90 274.5 222.1)">GND</text>
<text x="67.9" y="229.4">PB6</text>
<text x="67.9" y="233">PB7</text>
<text x="107.1" y="233">PA11</text>
<text x="107.1" y="229.4">PA12</text>
<text x="67.9" y="236.5">PB8</text>
<text x="108.6" y="236.5">PA8</text>
<text x="66.4" y="243.6">PC13</text>
<text x="67.9" y="240">PB9</text>
<text x="106.9" y="243.6">PB14</text>
<text x="106.9" y="240">PB15</text>
<text x="66.4" y="247.1">PC14</text>
<text x="66.4" y="250.6">PC15</text>
<text x="106.9" y="250.6">PB12</text>
<text x="106.9" y="247.1">PB13</text>
<text x="68.1" y="254.1">PA0</text>
<text x="68.1" y="257.7">PA1</text>
<text x="106.9" y="257.7">PB10</text>
<text x="106.9" y="254.1">PB11</text>
<text x="68.1" y="261.2">PA2</text>
<text x="108.5" y="261.2">PB1</text>
<text x="66.5" y="268.2">GND</text>
<text x="68.1" y="264.7">PA3</text>
<text x="108.5" y="264.7">PB0</text>
<text x="108.6" y="268.2">PA7</text>
<text x="108.6" y="271.8">PA6</text>
</g>
<g font-size="3.2" fill="#f00">
<text x="146.4" y="44.3">VDD_3</text>
<text x="158.9" y="42.5">48</text>
<text x="103.6" y="70.7">9</text>
<text x="107.1" y="72.5">VDDA</text>
<text x="146.4" y="86.6">VDD_2</text>
<text x="158.9" y="84.8">36</text>
<text x="291.2" y="100.7">16</text>
<text x="283.1" y="102.5">VCC</text>
<text x="101.6" y="123.6">24</text>
<text x="107.1" y="125.4">VDD_1</text>
</g>
</svg>
